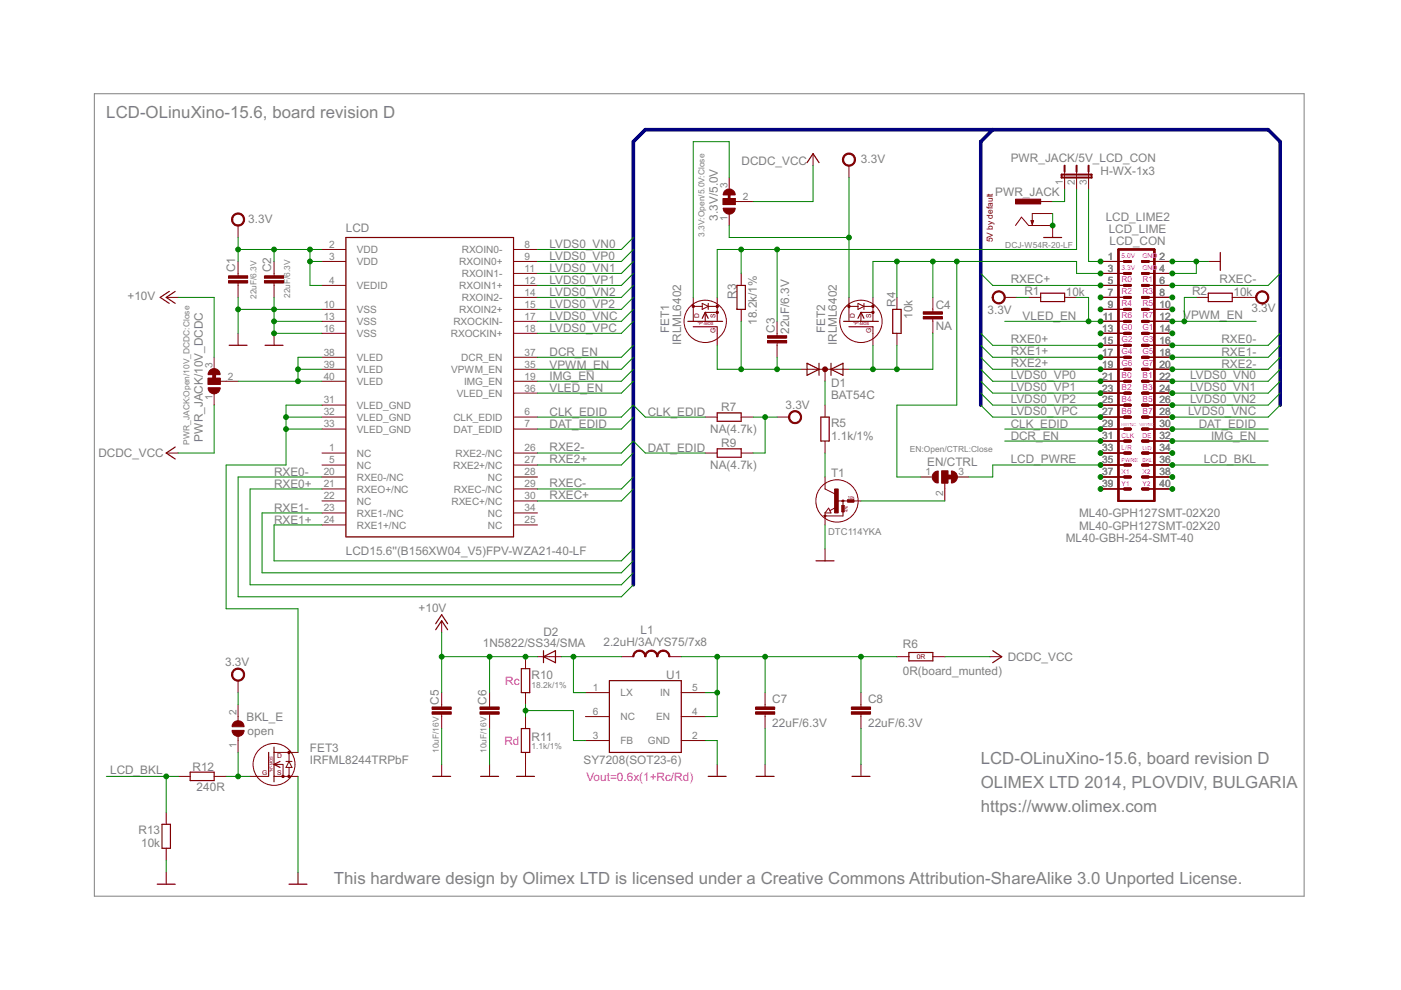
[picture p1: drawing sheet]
<svg xmlns="http://www.w3.org/2000/svg" width="297mm" height="210mm" viewBox="0 0 297 210" stroke-linecap="round" stroke-linejoin="round" font-family="sans-serif">
<path d="M20 19.9h256.5v170.1h-256.5z" fill="none" stroke="#808080" stroke-width=".21"/>
<g fill="none" stroke="#800000" stroke-width=".61">
<path d="M154.6 40.7v1.9M238.4 58h1.3M238.4 55.4h1.3M242.2 58h1.3M242.2 55.4h1.3M238.4 65.6h1.3M238.4 63.1h1.3M238.4 60.5h1.3M238.4 68.1h1.3M238.4 70.7h1.3M238.4 73.2h1.3M238.4 75.8h1.3"/>
<path d="M238.4 78.3h1.3M242.2 65.6h1.3M242.2 63.1h1.3M242.2 60.5h1.3M242.2 68.1h1.3M242.2 70.7h1.3M242.2 73.2h1.3M242.2 75.8h1.3M242.2 78.3h1.3M238.4 80.8h1.3M238.4 83.4h1.3M238.4 85.9h1.3"/>
<path d="M238.4 88.4h1.3M238.4 91h1.3M238.4 93.5h1.3M238.4 96.1h1.3M238.4 98.6h1.3M242.2 80.8h1.3M242.2 83.4h1.3M242.2 85.9h1.3M242.2 88.4h1.3M242.2 91h1.3M242.2 93.5h1.3M242.2 96.1h1.3"/>
<path d="M242.2 98.6h1.3M238.4 101.1h1.3M238.4 103.7h1.3M242.2 101.1h1.3M242.2 103.7h1.3"/>
</g>
<path d="M200.3 101.1h1.8" fill="none" stroke="#800000" stroke-width="1"/>
<path d="M45.4 78.8v2" fill="none" stroke="#800000" stroke-width=".83"/>
<g fill="#800000" stroke="#800000" stroke-width=".21">
<path d="M179 32.9a1.39 1.39 0 0 1 2.2 .2 1.39 1.39 0 0 1-.8 2.1 1.39 1.39 0 0 1-1.8-1.4h.3a1.14 1.14 0 0 1 1.6-1 1.14 1.14 0 0 1 .2 1.9 1.14 1.14 0 0 1-1.8-.6v-.3h-.3z" fill-rule="evenodd"/>
<path d="M146.8 64.8h.4v.3h-.4z" fill-rule="evenodd"/>
<path d="M151.9 64.8h.4v.3h-.4z" fill-rule="evenodd"/>
<path d="M151.9 66h.4v.4h-.4z" fill-rule="evenodd"/>
<path d="M179.8 64.8h.4v.3h-.4z" fill-rule="evenodd"/>
<path d="M184.9 64.8h.4v.3h-.4z" fill-rule="evenodd"/>
<path d="M184.9 66h.4v.4h-.4z" fill-rule="evenodd"/>
<path d="M178.6 106.1h.3v.3h-.3l-.1-.2h.3h-.3z" fill-rule="evenodd"/>
<path d="M174.8 109.2h.3v.3h-.3l-.1-.1 .3-.1-.3 .1z" fill-rule="evenodd"/>
<path d="M201.7 99.9a1.27 1.27 0 0 1 1.3 1.2 1.27 1.27 0 0 1-1.3 1.3z" fill-rule="evenodd"/>
<path d="M198 100.3l.5-.4h.4v2.5a1.26 1.26 0 0 1-1.2-.7 1.26 1.26 0 0 1 .3-1.4z" fill-rule="evenodd"/>
<path d="M49.5 45.6a1.39 1.39 0 0 1 2.2 .2 1.39 1.39 0 0 1-.9 2.1 1.39 1.39 0 0 1-1.7-1.4h.2a1.14 1.14 0 0 1 1.7-.9 1.14 1.14 0 0 1 .2 1.9 1.14 1.14 0 0 1-1.8-.7l-.1-.3h-.2z" fill-rule="evenodd"/>
<path d="M153.8 40.4a1.27 1.27 0 0 1 1.3-.2 1.27 1.27 0 0 1 .8 1.1h-2.6z" fill-rule="evenodd"/>
<path d="M153.3 44.1h2.6a1.27 1.27 0 0 1-1.3 1.3 1.27 1.27 0 0 1-1.3-1.3z" fill-rule="evenodd"/>
<path d="M59.8 164.4h.4v.4h-.4z" fill-rule="evenodd"/>
<path d="M61.1 164.4h.3v.4h-.3z" fill-rule="evenodd"/>
<path d="M61.1 159.4h.3v.3h-.3z" fill-rule="evenodd"/>
<path d="M49.6 153.1a1.27 1.27 0 0 1 1.4-.2 1.27 1.27 0 0 1 .8 1.2h-2.6l.1-.5z" fill-rule="evenodd"/>
<path d="M49.2 154.9h2.6a1.27 1.27 0 0 1-1.3 1.2 1.27 1.27 0 0 1-1.3-1.2z" fill-rule="evenodd"/>
<path d="M49.5 142.1a1.39 1.39 0 0 1 2.2 .2 1.39 1.39 0 0 1-.9 2.1 1.39 1.39 0 0 1-1.7-1.4h.2a1.14 1.14 0 0 1 1.7-.9 1.14 1.14 0 0 1 .2 1.9 1.14 1.14 0 0 1-1.8-.7l-.1-.3h-.2z" fill-rule="evenodd"/>
<path d="M167.6 87.5a1.4 1.4 0 0 1 2.2 .2 1.4 1.4 0 0 1-.9 2.1 1.4 1.4 0 0 1-1.7-1.4h.2a1.15 1.15 0 0 1 1.6-1 1.15 1.15 0 0 1 .3 1.9 1.15 1.15 0 0 1-1.8-.6l-.1-.3h-.2z" fill-rule="evenodd"/>
<path d="M210.7 62.1a1.39 1.39 0 0 1 2.2 .2 1.39 1.39 0 0 1-.8 2.1 1.39 1.39 0 0 1-1.7-1.3h.2a1.14 1.14 0 0 1 1.7-1 1.14 1.14 0 0 1 .1 1.9 1.14 1.14 0 0 1-1.8-.7v-.2h-.2z" fill-rule="evenodd"/>
<path d="M266.6 62.1a1.4 1.4 0 0 1 2.2 .2 1.4 1.4 0 0 1-.8 2.1 1.4 1.4 0 0 1-1.8-1.3h.3a1.15 1.15 0 0 1 1.6-1.1 1.15 1.15 0 0 1 .3 1.9 1.15 1.15 0 0 1-1.9-.6v-.2h-.3z" fill-rule="evenodd"/>
<path d="M134.6 138.2l.5-.3 .5-.1v.3l-.7 .2-.4 .4-.1 .5h-.2z" fill-rule="evenodd"/>
<path d="M135.6 137.8a1.37 1.37 0 0 1 1.3 1.4h-.2l-.1-.5-.3-.4-.7-.2z" fill-rule="evenodd"/>
<path d="M137.1 138.2l.5-.3 .5-.1v.3l-.7 .2-.3 .4-.2 .5h-.2l.1-.4z" fill-rule="evenodd"/>
<path d="M138.1 137.8a1.37 1.37 0 0 1 1.4 1.4h-.3l-.1-.5-.3-.4-.7-.2z" fill-rule="evenodd"/>
<path d="M139.6 138.2l.6-.3 .4-.1v.3l-.7 .2-.4 .9h-.3l.1-.4z" fill-rule="evenodd"/>
<path d="M140.6 137.8a1.37 1.37 0 0 1 1.4 1.4h-.2l-.1-.5-.3-.4-.8-.2z" fill-rule="evenodd"/>
<path d="M44.6 78.5a1.27 1.27 0 0 1 1.3-.2 1.27 1.27 0 0 1 .8 1.1h-2.6l.1-.4z" fill-rule="evenodd"/>
<path d="M44.1 82.2h2.6a1.27 1.27 0 0 1-1.3 1.3 1.27 1.27 0 0 1-1.3-1.3z" fill-rule="evenodd"/>
<circle cx="174.9" cy="78.3" r=".51"/>
</g>
<g fill="none" stroke="#800000" stroke-width=".21">
<path d="M154.6 37.7v2.5M172.4 32.6v2.5M180 35.1v2.6M225.7 36.4v3.8M228.3 36.4v3.8M230.8 36.4v3.8M50.5 47.8v2.6M50.5 55.4v3.1M58.1 55.4v3.1M68.3 55.4h5M68.3 52.9h5M108.9 55.4h5.1"/>
<path d="M108.9 58h5.1M108.9 52.9h5.1M153.3 42.1h2.6v1.3h-2.6zM154.6 45.3v2.5M155.9 42.7h3.8M157.1 58v2.5M215.3 47.8l1.3-1.8 1.5 1.8h5.1v2.6M220.6 42.7h2.6M223.2 45.3h-4.3v2.3M233.3 55.4h5.1M233.3 58h5.1M243.5 55.4h5.1"/>
<path d="M243.5 58h5.1M256.2 55.4h2.5M35.2 63.1h2.6M45.4 75.8v2.5M50.5 60v3.1M50.5 70.7v2.5M58.1 60v3.1M58.1 70.7v2.5M68.3 60.5h5M68.3 65.6h5M68.3 68.1h5M68.3 70.7h5"/>
<path d="M68.3 75.8h5M68.3 78.3h5M108.9 60.5h5.1M108.9 63.1h5.1M108.9 65.6h5.1M108.9 68.1h5.1M108.9 70.7h5.1M108.9 75.8h5.1M108.9 78.3h5.1M147 65h1.9M147 63.1v5M148.9 64.3l1.3 .7-1.3 .6z"/>
<path d="M150.2 65h1.9M150.2 64.3v1.3M152.1 63.1v5M152.1 69.3v3.9M152.1 66.2h-2.6v1.9M157.1 65.6v2.5M164.8 68.1v3.1M164.8 72.7v3.1M169.8 78.3h10.2M174.9 78.3v2.5M180 63.1v5M180 65h1.9"/>
<path d="M181.9 64.3l1.3 .7-1.3 .6zM183.2 65h1.9M183.2 64.3v1.3M185.1 66.2h-2.6v1.9M185.1 63.1v5M185.1 69.3v3.9M190.2 63.1v2.5M190.2 70.7v2.5M197.8 63.1v3M197.8 67.6v3.1M213 63.1h2.6M218.1 63.1h2.5"/>
<path d="M225.7 63.1h2.6M233.3 60.5h5.1M233.3 63.1h5.1M233.3 65.6h5.1M233.3 68.1h5.1M233.3 70.7h5.1M233.3 73.2h5.1M233.3 75.8h5.1M233.3 78.3h5.1M243.5 60.5h5.1M243.5 63.1h5.1M243.5 65.6h5.1"/>
<path d="M243.5 68.1h5.1M243.5 70.7h5.1M243.5 73.2h5.1M243.5 75.8h5.1M243.5 78.3h5.1M253.6 63.1h2.6M261.3 63.1h5M35.2 96.1h2.6M44.1 80.2h2.6v1.3h-2.6zM45.4 83.4v2.5M46.7 80.8h3.8M68.3 80.8h5"/>
<path d="M68.3 85.9h5M68.3 88.4h5M68.3 91h5M68.3 96.1h5M68.3 98.6h5M108.9 80.8h5.1M108.9 83.4h5.1M108.9 88.4h5.1M108.9 91h5.1M108.9 96.1h5.1M108.9 98.6h5.1M149.5 88.4h2.6"/>
<path d="M149.5 96.1h2.6M157.1 88.4h2.6M157.1 96.1h2.6M164.8 88.4h2.5M174.9 85.9v2.5M174.9 93.5v2.6M199.7 99.9h1.3v2.5h-1.3zM233.3 80.8h5.1M233.3 83.4h5.1M233.3 85.9h5.1M233.3 88.4h5.1M233.3 91h5.1"/>
<path d="M233.3 93.5h5.1M233.3 96.1h5.1M233.3 98.6h5.1M243.5 80.8h5.1M243.5 83.4h5.1M243.5 85.9h5.1M243.5 88.4h5.1M243.5 91h5.1M243.5 93.5h5.1M243.5 96.1h5.1M243.5 98.6h5.1M68.3 101.1h5"/>
<path d="M68.3 103.7h5M68.3 108.8h5M68.3 106.2h5M68.3 111.3h5M108.9 101.1h5.1M108.9 103.7h5.1M108.9 108.8h5.1M108.9 106.2h5.1M108.9 111.3h5.1M174.9 101.1v2.6l2.1 1M174.9 108.8v2.5M174.9 116.4v2.5"/>
<path d="M175.7 107.7l.5 1.1h-1.3zM177.1 107.6l-1.2 .7M177.5 106.2h5M178.5 107.2h.5v1.3h-.5zM178.6 107.2v1.3M178.7 106.2v3.2h-3.8M178.9 107.2v1.3M179.7 106h1.3v.5h-1.3zM179.7 106.1h1.3M179.7 106.3h1.3M195.2 101.1h2.6M200.3 102.4v3.8"/>
<path d="M202.9 101.1h2.5M233.3 101.1h5.1M233.3 103.7h5.1M243.5 101.1h5.1M243.5 103.7h5.1M93.6 131.6v2.6M111.4 139.2v2.6M114 139.2h5M131.7 139.2h2.6M141.9 139.2h2.5M190.2 139.2h2.5M197.8 139.2h2.5"/>
<path d="M209.8 139.2h2.6M50.5 144.3v2.6M50.5 149.4v3.4M50.5 156.1v3.4M58.1 159.5h5.1M61.3 159.5v1.9M93.6 146.9v3M93.6 151.4v3.1M103.8 146.9v3M103.8 151.4v3.1M111.4 146.9v2.5M111.4 151.9v2.6"/>
<path d="M111.4 159.5v5.1M124.1 146.9h5.1M124.1 157h5.1M124.1 151.9h5.1M144.4 146.9h5.1M144.4 157h5.1M144.4 151.9h5.1M162.2 146.9v3M162.2 151.4v3.1M182.5 146.9v3M182.5 151.4v3.1M35.2 172.2v2.6"/>
<path d="M35.2 179.9v2.5M37.8 164.6h2.5M45.4 164.6h2.5M53 164.6h3.9M58.1 164.6h5.1M58.1 162.1h1.9v2.5M60.6 161.4h1.3M61.3 162.7v1.9M61.3 161.4l.6 1.3h-1.3zM93.6 162.1v2.5M103.8 162.1v2.5M152.1 162.1v2.5"/>
<path d="M162.2 162.1v2.5M182.5 162.1v2.5M35.2 184.9v2.6M63.2 184.9v2.6"/>
<circle cx="149.5" cy="68.1" r="4.5"/>
<circle cx="182.5" cy="68.1" r="4.5"/>
<circle cx="177.5" cy="106.2" r="4.5"/>
<circle cx="58.1" cy="162.1" r="4.4"/>
</g>
<g fill="none" stroke="#800000" stroke-width=".25">
<path d="M171.1 34.5l1.3-1.9 1.3 1.9M73.3 50.4h35.6v63.4h-35.6zM218.6 46.8h.5l-.2 .8zM221.3 50.4h3.8M258.7 53.5v3.8M35.9 61.8l-1.9 1.3 1.9 1.2M37.1 61.8l-1.9 1.3 1.9 1.2M48.6 73.2h3.8M56.2 73.2h3.8M145.8 68.1h7.4M147 69.3h5.1M148.9 67.5l.6-1.3 .7 1.3"/>
<path d="M156.3 60.5h1.7v5.1h-1.7zM171.1 77l2.6 1.3-2.6 1.3zM173.7 77v2.6M176.2 78.3l2.5-1.3v2.6zM176.2 77v2.6M178.9 68.1h7.3M180 69.3h5.1M181.9 67.5l.6-1.3 .7 1.3M189.3 65.6h1.8v5.1h-1.8zM220.6 62.2h5.1v1.7h-5.1zM256.2 62.2h5.1v1.7h-5.1zM37.1 94.8l-1.9 1.3 1.9 1.2"/>
<path d="M152.1 87.5h5v1.8h-5zM152.1 95.2h5v1.7h-5zM174 88.4h1.8v5.1h-1.8zM173 118.9h3.8M92.4 133.5l1.2-1.9 1.3 1.9M92.4 132.2l1.2-1.9 1.3 1.9M115.2 139.2l2.6-1.2v2.5zM115.2 138v2.5M192.7 138.3h5.1v1.8h-5.1zM210.5 138l1.9 1.2-1.9 1.3M57 159.5v5.1M58.1 158.4v7.4"/>
<path d="M110.5 154.5h1.8v5h-1.8zM110.5 141.8h1.8v5.1h-1.8zM129.2 144.3h15.2v15.2h-15.2zM34.4 174.8h1.7v5.1h-1.7zM40.3 163.7h5.1v1.8h-5.1zM59.4 161.4l-1.3 .7 1.3 .6M91.7 164.6h3.8M101.9 164.6h3.8M109.5 164.6h3.8M150.2 164.6h3.8M160.3 164.6h3.8M180.6 164.6h3.8"/>
<path d="M33.3 187.5h3.8M61.3 187.5h3.8"/>
</g>
<path d="M225.1 37h6.3v.7h-6.3zM225.7 35.1v1.3M228.3 35.1v1.3M230.8 35.1v1.3M237.1 52.9h7.7v53.3h-7.7z" fill="none" stroke="#800000" stroke-width=".42"/>
<g fill="#800000" stroke="#800000" stroke-width=".21">
<path d="M177 103.7h.7v5.1h-.7z"/>
<path d="M199.7 99.9h1.3v2.5h-1.3z"/>
<path d="M162.7 72.2h4.1v.5h-4.1z"/>
<path d="M162.7 71.2h4.1v.5h-4.1z"/>
<path d="M195.7 67.1h4.1v.5h-4.1z"/>
<path d="M195.7 66.1h4.1v.5h-4.1z"/>
<path d="M180.5 150.9h4.1v.5h-4.1z"/>
<path d="M180.5 149.9h4.1v.5h-4.1z"/>
<path d="M48.5 59.5h4v.5h-4z"/>
<path d="M48.5 58.5h4v.5h-4z"/>
<path d="M153.3 42.1h2.6v1.3h-2.6z"/>
<path d="M215.3 42.2h5.3v1h-5.3z"/>
<path d="M56.1 59.5h4v.5h-4z"/>
<path d="M56.1 58.5h4v.5h-4z"/>
<path d="M101.8 150.9h4v.5h-4z"/>
<path d="M101.8 149.9h4v.5h-4z"/>
<path d="M160.2 150.9h4.1v.5h-4.1z"/>
<path d="M160.2 149.9h4.1v.5h-4.1z"/>
<path d="M91.6 150.9h4.1v.5h-4.1z"/>
<path d="M91.6 149.9h4.1v.5h-4.1z"/>
<path d="M44.1 80.2h2.6v1.3h-2.6z"/>
</g>
<path d="M210.5 27.5l-2.6 2.5v55.9M271.4 85.9v-55.9l-2.5-2.5h-132.1l-2.5 2.5v94" fill="none" stroke="#000080" stroke-width=".76"/>
<g fill="none" stroke="#008000" stroke-width=".21">
<path d="M154.6 37.7v-7.7h-7.6v33.1M172.4 35.1v7.6h-12.7M180 37.7v25.4M50.5 50.4v5M50.5 52.9h17.8M58.1 52.9v2.5M65.7 55.4h2.6M65.7 52.9v7.6h2.6M134.3 52.9l-2.6 2.5h-17.7M134.3 55.4l-2.6 2.6h-17.7M134.3 50.4l-2.6 2.5h-17.7M134.3 58l-2.6 2.5h-17.7"/>
<path d="M154.6 47.8v2.6h25.4M157.1 52.9v5.1M164.8 52.9v15.2M190.2 55.4v7.7M197.8 55.4v7.7M202.9 55.4v30.5h-12.7v15.2h5M207.9 58l2.6 2.5h22.8M223.2 45.3v2.5M225.7 40.2v2.5h-2.5M228.3 40.2v12.7h-76.2v10.2M230.8 40.2v15.2h2.5M233.3 58h-5v-2.6h-43.2v7.7"/>
<path d="M248.6 55.4h7.6M253.6 55.4v2.6h-5M271.4 58l-2.5 2.5h-20.3M37.8 63.1h7.6v12.7M50.5 65.6h17.8M50.5 63.1v7.6M58.1 63.1v7.6h10.2M58.1 68.1h10.2M63.2 78.3h5.1M68.3 75.8h-5.1v5M134.3 63.1l-2.6 2.5h-17.7M134.3 65.6l-2.6 2.5h-17.7"/>
<path d="M134.3 68.1l-2.6 2.6h-17.7M134.3 60.5l-2.6 2.6h-17.7M134.3 75.8l-2.6 2.5h-17.7M134.3 78.3l-2.6 2.5h-17.7M134.3 73.2l-2.6 2.6h-17.7M152.1 73.2v5.1h17.7M157.1 68.1v10.2M164.8 75.8v2.5M185.1 73.2v5.1M190.2 73.2v5.1M197.8 70.7v7.6h-17.8M207.9 75.8l2.6 2.5h22.8"/>
<path d="M207.9 78.3l2.6 2.5h22.8M207.9 73.2l2.6 2.6h22.8M207.9 70.7l2.6 2.5h22.8M213 68.1h20.3M215.6 63.1h2.5M228.3 63.1h2.5v5M248.6 68.1h17.7M253.6 63.1h-2.5v5M271.4 75.8l-2.5 2.5h-20.3M271.4 78.3l-2.5 2.5h-20.3M271.4 73.2l-2.5 2.6h-20.3M271.4 70.7l-2.5 2.5h-20.3"/>
<path d="M45.4 85.9v10.2h-7.6M50.5 80.8h17.8M60.6 88.4h7.7M60.6 91h7.7M68.3 85.9h-7.7v12.7h-12.7v30.5h15.3v30.4M114 88.4h17.7l2.6-2.5 2.5 2.5h12.7M114 96.1h17.7l2.6-2.6 2.5 2.6h12.7M134.3 96.1l-2.6 2.5h-17.7M134.3 80.8l-2.6 2.6h-17.7M134.3 88.4l-2.6 2.6h-17.7M159.7 88.4h5.1M162.2 88.4v7.7h-2.5"/>
<path d="M174.9 80.8v5.1M174.9 96.1v5M207.9 85.9l2.6 2.5h22.8M207.9 83.4l2.6 2.5h22.8M207.9 80.8l2.6 2.6h22.8M213 91h20.3M213 93.5h20.3M233.3 98.6h-22.8v2.5h-5.1M248.6 98.6h20.3M248.6 91h20.3M248.6 93.5h20.3M271.4 85.9l-2.5 2.5h-20.3"/>
<path d="M271.4 83.4l-2.5 2.5h-20.3M271.4 80.8l-2.5 2.6h-20.3M68.3 111.3h-10.2v7.6h73.6l2.6-2.5M68.3 101.1h-17.8v25.4h81.2l2.6-2.5M68.3 103.7h-15.3v20.3h78.7l2.6-2.5M68.3 108.8h-12.7v12.7h76.1l2.6-2.6M134.3 103.7l-2.6 2.5h-17.7M134.3 101.1l-2.6 2.6h-17.7M174.9 111.3v5.1M182.5 106.2h17.8M93.6 134.2v12.7M93.6 139.2h20.4"/>
<path d="M103.8 139.2v7.7M119 139.2h12.7M121.6 139.2v7.7h2.5M144.4 139.2h45.8M152.1 139.2v12.7h-2.6M162.2 139.2v7.7M182.5 139.2v7.7M200.3 139.2h9.5M50.5 146.9v2.5M50.5 159.5v5.1M93.6 154.5v7.6M103.8 154.5v7.6"/>
<path d="M111.4 150.7h10.2v6.3h2.5M111.4 149.4v2.5M149.5 157h2.6v5.1M149.5 146.9h2.6M162.2 154.5v7.6M182.5 154.5v7.6M22.5 164.6h15.3M35.2 164.6v7.6M47.9 164.6h5.1M63.2 164.6v20.3M35.2 182.4v2.5"/>
</g>
<g fill="#008000" stroke="#008000" stroke-width=".21">
<circle cx="253.6" cy="55.4" r=".51"/>
<circle cx="248.6" cy="55.4" r=".51"/>
<circle cx="248.6" cy="58" r=".51"/>
<circle cx="58.1" cy="68.1" r=".51"/>
<circle cx="58.1" cy="70.7" r=".51"/>
<circle cx="58.1" cy="65.6" r=".51"/>
<circle cx="50.5" cy="65.6" r=".51"/>
<circle cx="223.2" cy="47.8" r=".51"/>
<circle cx="180" cy="50.4" r=".51"/>
<circle cx="50.5" cy="52.9" r=".51"/>
<circle cx="58.1" cy="52.9" r=".51"/>
<circle cx="65.7" cy="52.9" r=".51"/>
<circle cx="65.7" cy="55.4" r=".51"/>
<circle cx="162.2" cy="88.4" r=".51"/>
<circle cx="233.3" cy="98.6" r=".51"/>
<circle cx="248.6" cy="98.6" r=".51"/>
<circle cx="35.2" cy="164.6" r=".51"/>
<circle cx="190.2" cy="78.3" r=".51"/>
<circle cx="185.1" cy="78.3" r=".51"/>
<circle cx="157.1" cy="78.3" r=".51"/>
<circle cx="164.8" cy="78.3" r=".51"/>
<circle cx="111.4" cy="139.2" r=".51"/>
<circle cx="103.8" cy="139.2" r=".51"/>
<circle cx="93.6" cy="139.2" r=".51"/>
<circle cx="157.1" cy="52.9" r=".51"/>
<circle cx="164.8" cy="52.9" r=".51"/>
<circle cx="190.2" cy="55.4" r=".51"/>
<circle cx="202.9" cy="55.4" r=".51"/>
<circle cx="197.8" cy="55.4" r=".51"/>
<circle cx="233.3" cy="58" r=".51"/>
<circle cx="233.3" cy="80.8" r=".51"/>
<circle cx="248.6" cy="80.8" r=".51"/>
<circle cx="233.3" cy="83.4" r=".51"/>
<circle cx="248.6" cy="83.4" r=".51"/>
<circle cx="233.3" cy="85.9" r=".51"/>
<circle cx="248.6" cy="85.9" r=".51"/>
<circle cx="233.3" cy="88.4" r=".51"/>
<circle cx="248.6" cy="88.4" r=".51"/>
<circle cx="233.3" cy="91" r=".51"/>
<circle cx="248.6" cy="91" r=".51"/>
<circle cx="248.6" cy="93.5" r=".51"/>
<circle cx="233.3" cy="93.5" r=".51"/>
<circle cx="230.8" cy="68.1" r=".51"/>
<circle cx="233.3" cy="68.1" r=".51"/>
<circle cx="251.1" cy="68.1" r=".51"/>
<circle cx="248.6" cy="68.1" r=".51"/>
<circle cx="233.3" cy="55.4" r=".51"/>
<circle cx="63.2" cy="78.3" r=".51"/>
<circle cx="63.2" cy="80.8" r=".51"/>
<circle cx="60.6" cy="88.4" r=".51"/>
<circle cx="60.6" cy="91" r=".51"/>
<circle cx="50.5" cy="164.6" r=".51"/>
<circle cx="248.6" cy="73.2" r=".51"/>
<circle cx="233.3" cy="73.2" r=".51"/>
<circle cx="248.6" cy="75.8" r=".51"/>
<circle cx="233.3" cy="75.8" r=".51"/>
<circle cx="248.6" cy="78.3" r=".51"/>
<circle cx="233.3" cy="78.3" r=".51"/>
<circle cx="248.6" cy="60.5" r=".51"/>
<circle cx="233.3" cy="60.5" r=".51"/>
<circle cx="121.6" cy="139.2" r=".51"/>
<circle cx="111.4" cy="150.7" r=".51"/>
<circle cx="233.3" cy="63.1" r=".51"/>
<circle cx="233.3" cy="65.6" r=".51"/>
<circle cx="233.3" cy="70.7" r=".51"/>
<circle cx="233.3" cy="96.1" r=".51"/>
<circle cx="233.3" cy="101.1" r=".51"/>
<circle cx="233.3" cy="103.7" r=".51"/>
<circle cx="248.6" cy="63.1" r=".51"/>
<circle cx="248.6" cy="65.6" r=".51"/>
<circle cx="248.6" cy="70.7" r=".51"/>
<circle cx="248.6" cy="96.1" r=".51"/>
<circle cx="248.6" cy="101.1" r=".51"/>
<circle cx="248.6" cy="103.7" r=".51"/>
<circle cx="182.5" cy="139.2" r=".51"/>
<circle cx="162.2" cy="139.2" r=".51"/>
<circle cx="152.1" cy="139.2" r=".51"/>
<circle cx="152.1" cy="146.9" r=".51"/>
</g>
<g font-size="4" fill="#808080">
<text x="22.5" y="25">LCD-OLinuXino-15.6, board revision D</text>
<text x="207.9" y="162.1">LCD-OLinuXino-15.6, board revision D</text>
<text x="207.9" y="167.2">OLIMEX LTD 2014, PLOVDIV, BULGARIA</text>
<text x="207.9" y="172.2">https://www.olimex.com</text>
<text x="70.8" y="187.5">This hardware design by Olimex LTD is licensed under a Creative Commons Attribution-ShareAlike 3.0 Unported License.</text>
</g>
<g font-size="2.8" fill="#808080">
<text x="157.2" y="35">DCDC_VCC</text>
<text x="182.5" y="34.5">3.3V</text>
<text x="214.3" y="34.4">PWR_JACK/5V_LCD_CON</text>
<text x="211" y="41.5">PWR_JACK</text>
<text x="233.3" y="37">H-WX-1x3</text>
<text x="52.6" y="47.2">3.3V</text>
<text x="152.2" y="46.8" transform="rotate(-90 152.2 46.8)">3.3V/5.0V</text>
<text x="234.4" y="46.9">LCD_LIME2</text>
<text x="73.3" y="49.1">LCD</text>
<text x="116.5" y="52.6">LVDS0_VN0</text>
<text x="235.1" y="49.5">LCD_LIME</text>
<text x="235.2" y="52">LCD_CON</text>
<text x="49.8" y="57.7" transform="rotate(-90 49.8 57.7)">C1</text>
<text x="57.5" y="57.7" transform="rotate(-90 57.5 57.7)">C2</text>
<text x="116.5" y="55.2">LVDS0_VP0</text>
<text x="116.5" y="57.7">LVDS0_VN1</text>
<text x="27" y="63.6">+10V</text>
<text x="116.5" y="60.3">LVDS0_VP1</text>
<text x="116.5" y="65.3">LVDS0_VP2</text>
<text x="116.5" y="62.8">LVDS0_VN2</text>
<text x="156.1" y="63.3" transform="rotate(-90 156.1 63.3)">R3</text>
<text x="189.9" y="65.1" transform="rotate(-90 189.9 65.1)">R4</text>
<text x="198.4" y="65.6">C4</text>
<text x="214.3" y="60">RXEC+</text>
<text x="217.2" y="62.6">R1</text>
<text x="226" y="62.8">10k</text>
<text x="252.7" y="62.6">R2</text>
<text x="258.6" y="60">RXEC-</text>
<text x="261.5" y="62.8">10k</text>
<text x="116.5" y="70.4">LVDS0_VPC</text>
<text x="116.5" y="67.9">LVDS0_VNC</text>
<text x="141.9" y="70.7" transform="rotate(-90 141.9 70.7)">FET1</text>
<text x="160.4" y="68.9" transform="rotate(-90 160.4 68.9)">18.2k/1%</text>
<text x="164.3" y="70.5" transform="rotate(-90 164.3 70.5)">C3</text>
<text x="167.3" y="70.8" transform="rotate(-90 167.3 70.8)">22uF/6.3V</text>
<text x="174.9" y="70.7" transform="rotate(-90 174.9 70.7)">FET2</text>
<text x="193.5" y="67.6" transform="rotate(-90 193.5 67.6)">10k</text>
<text x="198.4" y="69.9">NA</text>
<text x="209.4" y="66.5">3.3V</text>
<text x="216.8" y="67.9">VLED_EN</text>
<text x="250.9" y="67.6">VPWM_EN</text>
<text x="265.3" y="66.2">3.3V</text>
<text x="116.5" y="75.5">DCR_EN</text>
<text x="144.4" y="73.2" transform="rotate(-90 144.4 73.2)">IRLML6402</text>
<text x="177.5" y="73.2" transform="rotate(-90 177.5 73.2)">IRLML6402</text>
<text x="214.3" y="72.7">RXE0+</text>
<text x="214.3" y="75.2">RXE1+</text>
<text x="214.3" y="77.8">RXE2+</text>
<text x="259" y="72.7">RXE0-</text>
<text x="259" y="75.5">RXE1-</text>
<text x="116.5" y="80.6">IMG_EN</text>
<text x="116.5" y="83.1">VLED_EN</text>
<text x="116.5" y="78.3">VPWM_EN</text>
<text x="176.2" y="82.1">D1</text>
<text x="214.3" y="80.3">LVDS0_VP0</text>
<text x="214.3" y="82.9">LVDS0_VP1</text>
<text x="252.3" y="80.3">LVDS0_VN0</text>
<text x="252.3" y="82.9">LVDS0_VN1</text>
<text x="259" y="78">RXE2-</text>
<text x="116.5" y="88.2">CLK_EDID</text>
<text x="137.3" y="88.2">CLK_EDID</text>
<text x="152.9" y="87.2">R7</text>
<text x="166.5" y="86.8">3.3V</text>
<text x="176.2" y="84.6">BAT54C</text>
<text x="214.3" y="85.4">LVDS0_VP2</text>
<text x="214.3" y="87.9">LVDS0_VPC</text>
<text x="251.9" y="87.9">LVDS0_VNC</text>
<text x="252.3" y="85.4">LVDS0_VN2</text>
<text x="43" y="93.7" transform="rotate(-90 43 93.7)">PWR_JACK/10V_DCDC</text>
<text x="116.5" y="90.7">DAT_EDID</text>
<text x="116.5" y="95.6">RXE2-</text>
<text x="137.3" y="95.8">DAT_EDID</text>
<text x="150.6" y="91.7">NA(4.7k)</text>
<text x="152.9" y="94.8">R9</text>
<text x="176.2" y="93.3">1.1k/1%</text>
<text x="176.2" y="90.4">R5</text>
<text x="214.3" y="90.7">CLK_EDID</text>
<text x="214.3" y="93.3">DCR_EN</text>
<text x="254.2" y="90.7">DAT_EDID</text>
<text x="256.8" y="93.3">IMG_EN</text>
<text x="20.9" y="97">DCDC_VCC</text>
<text x="58.1" y="100.9">RXE0-</text>
<text x="116.5" y="98.1">RXE2+</text>
<text x="150.6" y="99.4">NA(4.7k)</text>
<text x="176.2" y="101.1">T1</text>
<text x="196.6" y="98.7">EN/CTRL</text>
<text x="214.3" y="98.1">LCD_PWRE</text>
<text x="255.2" y="98.1">LCD_BKL</text>
<text x="58.1" y="103.4">RXE0+</text>
<text x="116.5" y="103.2">RXEC-</text>
<text x="116.5" y="105.7">RXEC+</text>
<text x="58.1" y="108.5">RXE1-</text>
<text x="58.1" y="111">RXE1+</text>
<text x="228.8" y="109.5">ML40-GPH127SMT-02X20</text>
<text x="228.8" y="112.3">ML40-GPH127SMT-02X20</text>
<text x="73.3" y="117.6">LCD15.6''(B156XW04_V5)FPV-WZA21-40-LF</text>
<text x="226" y="114.9">ML40-GBH-254-SMT-40</text>
<text x="88.7" y="129.8">+10V</text>
<text x="102.4" y="137.2">1N5822/SS34/SMA</text>
<text x="115.2" y="134.9">D2</text>
<text x="127.9" y="136.9">2.2uH/3A/YS75/7x8</text>
<text x="135.8" y="134.4">L1</text>
<text x="191.4" y="137.3">R6</text>
<text x="47.7" y="141.1">3.3V</text>
<text x="112.7" y="143.9">R10</text>
<text x="191.4" y="143">0R(board_munted)</text>
<text x="213.6" y="140.1">DCDC_VCC</text>
<text x="93" y="149.4" transform="rotate(-90 93 149.4)">C5</text>
<text x="103.2" y="149.4" transform="rotate(-90 103.2 149.4)">C6</text>
<text x="141.2" y="144.1">U1</text>
<text x="163.7" y="149">C7</text>
<text x="184.1" y="149">C8</text>
<text x="52.3" y="152.9">BKL_E</text>
<text x="52.5" y="155.7">open</text>
<text x="163.7" y="154.1">22uF/6.3V</text>
<text x="184.1" y="154.1">22uF/6.3V</text>
<text x="65.7" y="159.5">FET3</text>
<text x="112.7" y="157">R11</text>
<text x="23.3" y="164.1">LCD_BKL</text>
<text x="40.8" y="163.4">R12</text>
<text x="41.7" y="167.7">240R</text>
<text x="65.7" y="162.1">IRFML8244TRPbF</text>
<text x="123.7" y="162.1">SY7208(SOT23-6)</text>
<text x="29.4" y="176.8">R13</text>
<text x="29.9" y="179.6">10k</text>
</g>
<g font-size="2.8" fill="#f0f">
<text x="107.1" y="145.2">Rc</text>
<text x="107" y="157.9">Rd</text>
<text x="124.3" y="165.5">Vout=0.6x(1+Rc/Rd)</text>
</g>
<g font-size="2.4" fill="#808080">
<text x="154.2" y="39.8" transform="rotate(-90 154.2 39.8)">3</text>
<text x="225.4" y="39.2" transform="rotate(-90 225.4 39.2)">1</text>
<text x="227.9" y="39.2" transform="rotate(-90 227.9 39.2)">2</text>
<text x="230.4" y="39.2" transform="rotate(-90 230.4 39.2)">3</text>
<text x="154.2" y="46.8" transform="rotate(-90 154.2 46.8)">1</text>
<text x="157.5" y="42.4">2</text>
<text x="69.8" y="52.5">2</text>
<text x="75.7" y="53.7">VDD</text>
<text x="97.9" y="53.7">RXOIN0-</text>
<text x="111.2" y="52.5">8</text>
<text x="69.8" y="55.1">3</text>
<text x="75.7" y="56.2">VDD</text>
<text x="97.4" y="56.2">RXOIN0+</text>
<text x="97.9" y="58.7">RXOIN1-</text>
<text x="111.2" y="55.1">9</text>
<text x="111.2" y="57.6">11</text>
<text x="234.9" y="55.1">1</text>
<text x="234.9" y="57.6">3</text>
<text x="245.8" y="55.1">2</text>
<text x="245.8" y="57.6">4</text>
<text x="68.6" y="65.2">10</text>
<text x="69.8" y="60.2">4</text>
<text x="75.7" y="61.3">VEDID</text>
<text x="97.4" y="61.3">RXOIN1+</text>
<text x="97.9" y="63.8">RXOIN2-</text>
<text x="111.2" y="60.2">12</text>
<text x="111.2" y="62.7">14</text>
<text x="111.2" y="65.2">15</text>
<text x="234.9" y="60.2">5</text>
<text x="234.9" y="62.7">7</text>
<text x="234.9" y="65.2">9</text>
<text x="245.8" y="60.2">6</text>
<text x="245.8" y="62.7">8</text>
<text x="245.8" y="65.2">10</text>
<text x="68.6" y="67.8">13</text>
<text x="68.6" y="70.3">16</text>
<text x="75.7" y="66.4">VSS</text>
<text x="75.7" y="68.9">VSS</text>
<text x="75.7" y="71.4">VSS</text>
<text x="95.6" y="71.4">RXOCKIN+</text>
<text x="96.1" y="68.9">RXOCKIN-</text>
<text x="97.4" y="66.4">RXOIN2+</text>
<text x="111.2" y="67.8">17</text>
<text x="111.2" y="70.3">18</text>
<text x="233.7" y="70.3">13</text>
<text x="233.9" y="67.8">11</text>
<text x="245.8" y="67.8">12</text>
<text x="245.8" y="70.3">14</text>
<text x="45" y="77.9" transform="rotate(-90 45 77.9)">3</text>
<text x="68.6" y="75.4">38</text>
<text x="68.6" y="77.9">39</text>
<text x="75.7" y="76.5">VLED</text>
<text x="97.8" y="76.5">DCR_EN</text>
<text x="111.2" y="77.9">35</text>
<text x="111.2" y="75.4">37</text>
<text x="233.7" y="72.9">15</text>
<text x="233.7" y="75.4">17</text>
<text x="233.7" y="77.9">19</text>
<text x="245.8" y="72.9">16</text>
<text x="245.8" y="75.4">18</text>
<text x="245.8" y="77.9">20</text>
<text x="48.3" y="80.5">2</text>
<text x="68.6" y="80.5">40</text>
<text x="75.7" y="79">VLED</text>
<text x="75.7" y="81.6">VLED</text>
<text x="95.7" y="79">VPWM_EN</text>
<text x="98.4" y="81.6">IMG_EN</text>
<text x="111.2" y="80.5">19</text>
<text x="111.2" y="83">36</text>
<text x="233.7" y="80.5">21</text>
<text x="233.7" y="83">23</text>
<text x="245.8" y="80.5">22</text>
<text x="245.8" y="83">24</text>
<text x="45" y="84.9" transform="rotate(-90 45 84.9)">1</text>
<text x="68.6" y="85.5">31</text>
<text x="68.6" y="88.1">32</text>
<text x="75.7" y="86.7">VLED_GND</text>
<text x="75.7" y="89.2">VLED_GND</text>
<text x="96.1" y="89.2">CLK_EDID</text>
<text x="96.8" y="84.1">VLED_EN</text>
<text x="111.2" y="88.1">6</text>
<text x="233.7" y="85.5">25</text>
<text x="233.7" y="88.1">27</text>
<text x="245.8" y="85.5">26</text>
<text x="245.8" y="88.1">28</text>
<text x="68.6" y="90.6">33</text>
<text x="69.8" y="95.7">1</text>
<text x="75.7" y="91.7">VLED_GND</text>
<text x="96.1" y="91.7">DAT_EDID</text>
<text x="111.2" y="90.6">7</text>
<text x="111.2" y="95.7">26</text>
<text x="233.7" y="90.6">29</text>
<text x="233.7" y="93.2">31</text>
<text x="233.7" y="95.7">33</text>
<text x="245.8" y="90.6">30</text>
<text x="245.8" y="93.2">32</text>
<text x="245.8" y="95.7">34</text>
<text x="68.6" y="100.8">20</text>
<text x="69.8" y="98.2">5</text>
<text x="75.7" y="96.8">NC</text>
<text x="75.7" y="99.4">NC</text>
<text x="75.7" y="101.9">RXE0-/NC</text>
<text x="96.1" y="99.4">RXE2+/NC</text>
<text x="96.6" y="96.8">RXE2-/NC</text>
<text x="103.5" y="101.9">NC</text>
<text x="111.2" y="98.2">27</text>
<text x="111.2" y="100.8">28</text>
<text x="196.2" y="100.8">1</text>
<text x="203.2" y="100.8">3</text>
<text x="233.7" y="98.2">35</text>
<text x="233.7" y="100.8">37</text>
<text x="245.8" y="98.2">36</text>
<text x="245.8" y="100.8">38</text>
<text x="68.6" y="103.3">21</text>
<text x="68.6" y="105.9">22</text>
<text x="75.7" y="104.4">RXEO+/NC</text>
<text x="75.7" y="107">NC</text>
<text x="95.7" y="107">RXEC+/NC</text>
<text x="96.2" y="104.4">RXEC-/NC</text>
<text x="111.2" y="103.3">29</text>
<text x="111.2" y="105.9">30</text>
<text x="200" y="105.2" transform="rotate(-90 200 105.2)">2</text>
<text x="233.7" y="103.3">39</text>
<text x="245.8" y="103.3">40</text>
<text x="68.6" y="108.4">23</text>
<text x="68.6" y="110.9">24</text>
<text x="75.7" y="109.5">RXE1-/NC</text>
<text x="75.7" y="112.1">RXE1+/NC</text>
<text x="103.5" y="112.1">NC</text>
<text x="103.5" y="109.5">NC</text>
<text x="111.2" y="110.9">25</text>
<text x="111.2" y="108.4">34</text>
<text x="125.7" y="146.5">1</text>
<text x="131.5" y="147.6">LX</text>
<text x="140" y="147.6">IN</text>
<text x="146.8" y="146.5">5</text>
<text x="50.1" y="151.6" transform="rotate(-90 50.1 151.6)">2</text>
<text x="125.7" y="151.6">6</text>
<text x="131.5" y="152.7">NC</text>
<text x="139.1" y="152.7">EN</text>
<text x="146.8" y="151.6">4</text>
<text x="50.1" y="158.5" transform="rotate(-90 50.1 158.5)">1</text>
<text x="125.7" y="156.6">3</text>
<text x="131.5" y="157.8">FB</text>
<text x="137.3" y="157.8">GND</text>
<text x="146.8" y="156.6">2</text>
</g>
<text font-size="2.2" fill="#808080" x="175.6" y="113.3">DTC114YKA</text>
<g font-size="2" fill="#808080">
<text x="149.4" y="50.2" transform="rotate(-90 149.4 50.2)">3.3V:Open/5.0V:Close</text>
<text x="213.1" y="52.6">DCJ-W54R-20-LF</text>
<text x="54.4" y="63.4" transform="rotate(-90 54.4 63.4)">22uF/6.3V</text>
<text x="61.5" y="63.2" transform="rotate(-90 61.5 63.2)">22uF/6.3V</text>
<text x="40.2" y="94.3" transform="rotate(-90 40.2 94.3)">PWR_JACK:Open/10V_DCDC:Close</text>
<text x="192.9" y="95.9">EN:Open/CTRL:Close</text>
<text x="112.7" y="146">18.2k/1%</text>
<text x="93" y="159.7" transform="rotate(-90 93 159.7)">10uF/16V</text>
<text x="103.2" y="159.7" transform="rotate(-90 103.2 159.7)">10uF/16V</text>
<text x="112.7" y="158.9">1.1k/1%</text>
</g>
<text font-size="2" fill="#800000" x="210.5" y="51.4" transform="rotate(-90 210.5 51.4)">5V by default</text>
<g font-size="2" fill="#f0f">
<text x="237.8" y="59.9">R0</text>
<text x="242.2" y="59.9">R1</text>
<text x="237.8" y="62.4">R2</text>
<text x="237.8" y="65">R4</text>
<text x="242.2" y="62.4">R3</text>
<text x="242.2" y="65">R5</text>
<text x="237.8" y="67.5">R6</text>
<text x="237.8" y="70">G0</text>
<text x="242.2" y="67.5">R7</text>
<text x="242.2" y="70">G1</text>
<text x="237.8" y="72.6">G2</text>
<text x="237.8" y="75.1">G4</text>
<text x="237.8" y="77.7">G6</text>
<text x="242.2" y="72.6">G3</text>
<text x="242.2" y="75.1">G5</text>
<text x="242.2" y="77.7">G7</text>
<text x="237.8" y="80.2">B0</text>
<text x="237.8" y="82.7">B2</text>
<text x="242.2" y="80.2">B1</text>
<text x="242.2" y="82.7">B3</text>
<text x="237.8" y="85.3">B4</text>
<text x="237.8" y="87.8">B6</text>
<text x="242.2" y="85.3">B5</text>
<text x="242.2" y="87.8">B7</text>
</g>
<g font-size="1.6" fill="#f0f">
<text x="237.8" y="57.3">3.3V</text>
<text x="237.8" y="54.8">5.0V</text>
<text x="242.2" y="57.3">GND</text>
<text x="242.2" y="54.8">GND</text>
<text x="237.8" y="92.9">CLK</text>
<text x="237.8" y="95.4">L/R</text>
<text x="242.2" y="92.9">DE</text>
<text x="237.8" y="100.5">X1</text>
<text x="242.2" y="100.5">X2</text>
<text x="237.8" y="103">Y1</text>
<text x="242.2" y="103">Y2</text>
</g>
<g font-size="1.6" fill="#800000">
<text x="148.3" y="67.5" transform="rotate(-90 148.3 67.5)">D</text>
<text x="151.7" y="70.7" transform="rotate(-90 151.7 70.7)">G</text>
<text x="151.7" y="67.5" transform="rotate(-90 151.7 67.5)">S</text>
<text x="181.3" y="67.5" transform="rotate(-90 181.3 67.5)">D</text>
<text x="184.7" y="70.7" transform="rotate(-90 184.7 70.7)">G</text>
<text x="184.7" y="67.5" transform="rotate(-90 184.7 67.5)">S</text>
<text x="194.4" y="139.7">0R</text>
<text x="58.7" y="160.8">D</text>
<text x="55.6" y="164.2">G</text>
<text x="58.7" y="164.2">S</text>
</g>
<g font-size="1.3" fill="#f0f">
<text x="242.2" y="95.4">U/D</text>
<text x="237.8" y="98">PWRE</text>
<text x="242.2" y="98">BKL</text>
</g>
<g font-size="1" fill="#800000">
<text x="147.9" y="69">&quot;P&quot;-MOS</text>
<text x="181" y="69">&quot;P&quot;-MOS</text>
<text x="179.8" y="105.8">10k</text>
<text x="179.8" y="108.6" transform="rotate(-90 179.8 108.6)">47k</text>
<text x="57.8" y="163.7" transform="rotate(-90 57.8 163.7)">&quot;N&quot;-MOS</text>
</g>
<g font-size="1" fill="#f0f">
<text x="237.8" y="90.3">HSYNC</text>
<text x="241.6" y="90.3">VSYNC</text>
</g>
</svg>
